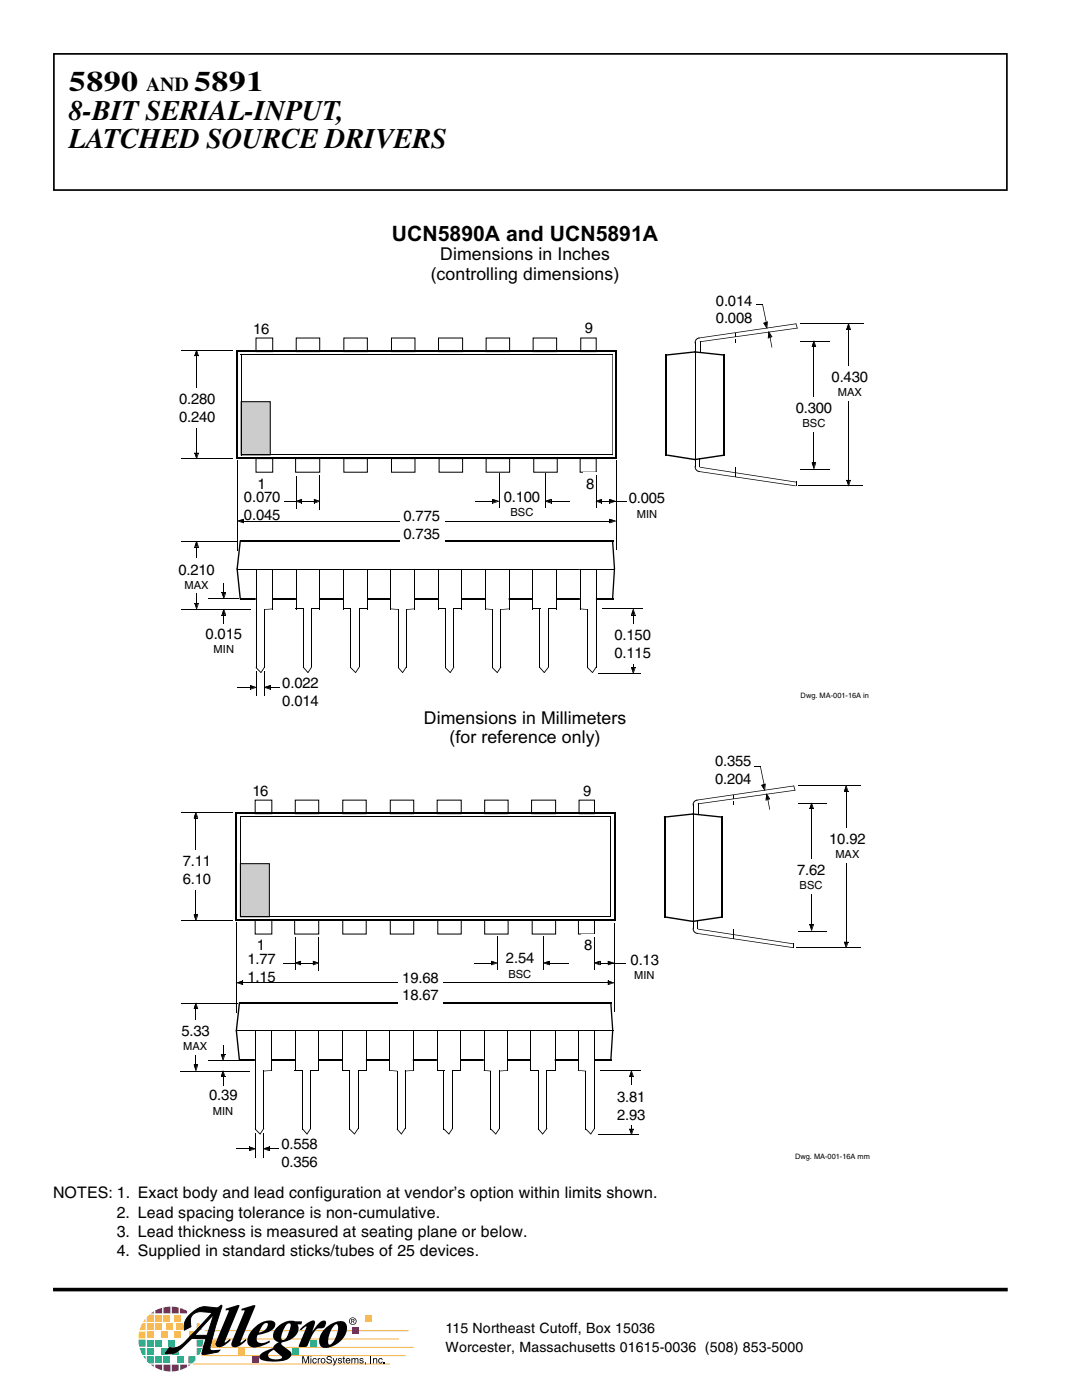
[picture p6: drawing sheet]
<svg xmlns="http://www.w3.org/2000/svg" width="216mm" height="279mm" viewBox="0 0 216 279" stroke-linecap="round" stroke-linejoin="round" font-family="sans-serif">
<path d="M10.8 10.8h190.1v27.1h-190.1z" fill="none" stroke="#000" stroke-width=".34"/>
<path d="M10.6 257.4h190.5" fill="none" stroke="#000" stroke-width=".72" stroke-linecap="butt"/>
<path d="M38.6 272.2h39.2M40.2 270.6h40.7M40.9 268.9h41.6" fill="none" stroke="#fab23e" stroke-width=".2"/>
<path d="M37.6 272.3h.5l-.5 .4z" fill="#633387"/>
<path d="M29 263.2v.6h-.4z" fill="#ed6a38"/>
<path d="M28.4 264h.6v1.4h-1.1z" fill="#fab23e"/>
<path d="M27.8 265.7h1.2v1.4h-1.4z" fill="#fff200"/>
<path d="M27.6 267.4h1.4v1.4h-1.2z" fill="#50b658"/>
<path d="M27.8 269h1.2v1.4h-.6z" fill="#00a4c8"/>
<path d="M28.6 270.7h.4v.6z" fill="#007ac1"/>
<path d="M30.1 262.1l.6-.4v.4z" fill="#e30055"/>
<path d="M29.3 262.9l.5-.5h.9v1.4h-1.4z" fill="#ed6a38"/>
<path d="M29.3 264h1.4v1.4h-1.4z" fill="#fab23e"/>
<path d="M29.3 265.7h1.4v1.4h-1.4z" fill="#fff200"/>
<path d="M29.3 267.4h1.4v1.4h-1.4z" fill="#50b658"/>
<path d="M29.3 269h1.4v1.4h-1.4z" fill="#00a4c8"/>
<path d="M29.3 270.7h1.4v1.4h-.9l-.5-.5z" fill="#007ac1"/>
<path d="M30.1 272.3h.6v.5z" fill="#633387"/>
<path d="M31 261.6l1.4-.6v1.1h-1.4z" fill="#e30055"/>
<path d="M31 262.4h1.4v1.4h-1.4z" fill="#ed6a38"/>
<path d="M31 264h1.4v1.4h-1.4z" fill="#fab23e"/>
<path d="M32.2 265.7h1.3v1.4h-1.3z" fill="#fff200"/>
<path d="M31 267.4h1.4v1.4h-1.4z" fill="#50b658"/>
<path d="M32.2 269h1.3v1.4h-1.3z" fill="#00a4c8"/>
<path d="M31 270.7h1.4v1.4h-1.4z" fill="#007ac1"/>
<path d="M31 272.3h1.4v1.2l-1.4-.6z" fill="#633387"/>
<path d="M32.6 260.9l1.4-.1v1.3h-1.4z" fill="#e30055"/>
<path d="M32.6 262.4h1.4v1.4h-1.4z" fill="#ed6a38"/>
<path d="M33.1 264h1.4v1.4h-1.4z" fill="#fab23e"/>
<path d="M34.6 265.7h1.4v1.4h-1.4z" fill="#fff200"/>
<path d="M33.5 267.4h1.4v1.4h-1.4z" fill="#50b658"/>
<path d="M34.3 269h1.4v1.4h-1.4z" fill="#00a4c8"/>
<path d="M32.6 270.7h1.4v1.4h-1.4z" fill="#007ac1"/>
<path d="M32.6 272.3h1.4v1.4l-1.4-.2z" fill="#633387"/>
<path d="M34.3 260.8l1.4 .2v1.1h-1.4z" fill="#e30055"/>
<path d="M34.8 262.4h1.4v1.4h-1.4z" fill="#ed6a38"/>
<path d="M37.7 265.7h1.4v1.4h-1.4z" fill="#fff200"/>
<path d="M35.3 270.7h1.4v1.4h-1.4z" fill="#007ac1"/>
<g fill="#633387">
<path d="M34.3 272.3h1.4v1.2l-1.4 .2z"/>
<path d="M35.9 272.3h1.4v.5l-1.4 .6z"/>
</g>
<path d="M35.1 264h1.4v1.4h-1.4z" fill="#fab23e"/>
<path d="M37.6 270.7h1.4a1.34 1.34 0 0 1-.6 1.4h-.8z" fill="#007ac1"/>
<path d="M39.3 264h.4l.6 1.4h-1z" fill="#fab23e"/>
<path d="M39.3 267.4h1.3l-.2 1.4h-1.1z" fill="#50b658"/>
<path d="M39.3 269h1l-.6 1.4h-.4z" fill="#00a4c8"/>
<path d="M35.9 261l1.4 .6v.5h-1.4z" fill="#e30055"/>
<path d="M42.1 267.4h1.4v1.4h-1.4z" fill="#fff200"/>
<path d="M50.3 270.7h1.4v1.4h-1.4z" fill="#e30055"/>
<path d="M58.3 269h1.4v1.4h-1.4z" fill="#50b658"/>
<path d="M61.9 267.3h1.4v1.4h-1.4z" fill="#00a4c8"/>
<path d="M72.8 262.4h1.4v1.4h-1.4z" fill="#ed6a38"/>
<path d="M47.5 269h1.4v1.4h-1.4z" fill="#fab23e"/>
<g fill="#000">
<path d="M45 261.2l2.4-.7h.3l.1 .1-3 7.3 .3-.1 .8-.6 .1 .3-1.2 1a1.16 1.16 0 0 1-1.8 0v-.5l2.6-6.2v-.3h-.5zM48.2 261.2l2.4-.7 .4 .1-3 7.3h.3l.7-.7 .2 .3-1.5 1.1a1.13 1.13 0 0 1-1.5 0l.1-.8 2.5-6-.1-.3-.5 .1zM50.6 265.1a3.8 3.8 0 0 1 4-1.4 1.08 1.08 0 0 1-.4 1.8l-1 .5-1.8 .4 .2-.5a1.7 1.7 0 0 0 1.8-1.8 1.39 1.39 0 0 0-1.4 1.1 3.6 3.6 0 0 0-.7 2.4 1.7 1.7 0 0 0 2.4 0l.1-.1 .1 .3a5.9 5.9 0 0 1-3.5 1.1 1.37 1.37 0 0 1-.9-2.1l.4-.8zM55.1 265l.8-.7 1.1-.5 .3-.1 .1 .5a4.5 4.5 0 0 0-1.2 3l.1 .2a.88 .88 0 0 0 1.1-.9l.6-2-.1-.3h-.5l-.1-.5 .8-.1 2.2 .1-.2 .6h-.7a2.11 2.11 0 0 1-1 2.8l-1 .5-1.2 .4a.54 .54 0 0 0 .4 .7l1.5 1.3a1.54 1.54 0 0 1-1.6 1.6 8.6 8.6 0 0 1-4.5-.3l-.2-.2a1.34 1.34 0 0 1 1.2-1.5l1.5-.6 .1 .4-.3 .1a1.1 1.1 0 0 0-.7 1.3 2.25 2.25 0 0 0 2.7 .2 .97 .97 0 0 0-.8-.8l-.3-.3a.92 .92 0 0 1-.4-1.5l.8-.5a1.45 1.45 0 0 1-.8-2.5zM59.8 265.3a4.3 4.3 0 0 1 2.9-1.7l.1 .5-.6 1.7a4.8 4.8 0 0 1 2.4-2.3l.3 .1a1.07 1.07 0 0 1-.2 1.2 1.07 1.07 0 0 1-1.2 .3 3.5 3.5 0 0 0-1.6 2.2l-.2 .4a1.34 1.34 0 0 1-2.1 1l1.6-3.9-.2-.1-.9 .8zM60.3 270.7h.3l.4 1.2 .4-1.2h.3v1.4h-.2v-1.2l-.4 1.2h-.2l-.4-1.2v1.2h-.2zM62.5 271.1h.5l.2 .3-.2-.2a.35 .35 0 0 0-.5 .4 .35 .35 0 0 0 .4 .3l.3-.2v.2a.44 .44 0 0 1-.8 0v-.6zM63.4 271h.2v.2l.3-.2v.2l-.3 .1v.8h-.2zM65.4 270.7h.6l.2 .4-.5-.3-.3 .2 .7 .4a.53 .53 0 0 1-.2 .7 .53 .53 0 0 1-.8-.3v-.2h.2a.37 .37 0 0 0 .4 .4 .37 .37 0 0 0 .3-.4l-.8-.3v-.5zM66.4 271h.2l.2 .9 .3-.9h.2l-.3 .8a.63 .63 0 0 1-.5 .7v-.2h.2l.1-.2zM64.8 265.2l1-.8 1.2-.6 .1 .5a4.2 4.2 0 0 0-1.5 4 1.76 1.76 0 0 0 1.4-1.4l.4-1.2a.94 .94 0 0 0-.3-1.4l-.1-.5a1.51 1.51 0 0 1 2.2 .9 4.4 4.4 0 0 1-4.8 4.2 1.69 1.69 0 0 1-.5-2.2zM67.5 271.2l.3-.2 .4 .2-.1 .1-.3-.1-.2 .1 .6 .4-.1 .4h-.5l-.2-.2v-.1l.4 .2 .3-.2-.6-.3z"/>
<path d="M68.5 270.8h.2v.2h.1v.2h-.1v.7l.1 .2-.3-.1v-.8h-.1zM70.1 271h.2v.2l.3-.2 .3 .2 .4-.2 .2 .4v.7h-.2v-.7l-.1-.2-.3 .1v.8h-.2v-.7l-.1-.2-.3 .1v.8h-.2zM71.8 271.2l.3-.2 .4 .2-.1 .1-.3-.1-.2 .1 .6 .4-.1 .4h-.5l-.2-.2v-.1l.5 .2 .2-.2-.6-.3zM72.8 271.9h.2v.4l-.2 .1 .1-.3zM73.9 270.7h.2v1.4h-.2zM74.4 271h.2v.2a.39 .39 0 0 1 .6 0l.1 .9h-.2v-.8l-.2-.1-.2 .1-.1 .8h-.2zM75.7 271.1h.5l.2 .3-.3-.2a.35 .35 0 0 0-.4 .4 .35 .35 0 0 0 .4 .3l.3-.2-.1 .2a.44 .44 0 0 1-.8 0v-.6zM76.6 271.9h.2v.2h-.2z"/>
<path d="M61.9 271v1.1h.2v-1.1zM61.9 270.7v.2h.2v-.2z"/>
<path d="M64 271.6a.52 .52 0 0 0 1 0 .52 .52 0 0 0-1 0zM64.3 271.2a.35 .35 0 0 1 .5 .4 .35 .35 0 0 1-.5 .3l-.1-.3z"/>
<path d="M69.2 271.1a.54 .54 0 0 0-.2 .7 .54 .54 0 0 0 .7 .2l.2-.2-.4 .2-.3-.4h.7v-.3l-.2-.2zM69.3 271.2h.3l.1 .3h-.5z"/>
</g>
<path d="M40.9 265.6h40.6M41.1 267.2h38.5" fill="none" stroke="#fab23e" stroke-width=".2"/>
<path d="M42.6 262.3l-1.3 4.2h-2.5zM37.7 262.6a3.2 3.2 0 0 0-.9 2.9l1.3-.7a2.15 2.15 0 0 1 1.5-3l2.8 .2-5.6 5.9-1.1 .8a3 3 0 0 1-1.9 .2l-.8 1.2a3.2 3.2 0 0 0 3.3-1.1l2-1.9 2.8 .1-.8 3 .6 .1 2.6-.5 .4-.3h-1.7l-.3-.3 1.1-4.5 1.3-4.1-.2-.1-.9 .5-1.2-.1a4.3 4.3 0 0 0-4.3 1.7z" fill-rule="evenodd" fill="#000"/>
<path d="M37.7 262.6a4.6 4.6 0 0 1 4.3-1.7l1.2 .1 .9-.5 .2 .1-1.3 4.1-1.1 4.5 .3 .3h1.7l-.4 .3-2.6 .5-.6-.1 .8-3-2.8-.1-2 1.9a3.2 3.2 0 0 1-3.3 1.1l.8-1.2a3 3 0 0 0 3-1l5.6-5.9-2.4-.2a1.95 1.95 0 0 0-2 2.6l.1 .4-1.3 .7a3.2 3.2 0 0 1 .9-2.9zM42.6 262.3l-1.3 4.2h-2.5z" fill="none" stroke="#000" stroke-width=".2"/>
<path d="M70.3 264.9h1.4v1.4h-1.4z" fill="#633387"/>
<g fill="#000">
<path d="M152.4 64.4l.7-.2-.1 1.2zM153.3 66.2l.7 1-.8 .2zM162.4 68l.3 1.1h-.7zM162 92.3h.7l-.3 1.1z"/>
<path d="M69.6 263.7a.75 .75 0 0 0 1.5 0 .75 .75 0 0 0-1.5 0zM69.8 263.7a.61 .61 0 0 1 1.2 0 .61 .61 0 0 1-1.2 0zM70.1 263.2v.9h.1v-.4l.6 .4-.3-.4h.2v-.4zM70.2 263.3l.3 .1v.2h-.3z" fill-rule="evenodd"/>
</g>
<path d="M133 70.7v20.3M144.5 70.7v20.3" fill="none" stroke="#000" stroke-width=".25"/>
<path d="M138.7 68.4v24.8M139.7 68.1v2.3M159.8 68.1h5.8M162.4 69.1v23.4M159.8 93.7h5.8" fill="none" stroke="#000" stroke-width=".2"/>
<g fill="#000">
<path d="M132.9 70.7l5.9-.6v.3l-5.7 .6h-.2zM138.5 70.1l6.1 .6v.3l-6.1-.6zM146.7 67.8h.1v.6h-.1zM146.7 66.4h.1v.8h-.1zM150.9 60.6h1.3v.1h-1.3zM152.1 60.7h.1l.8 3.7h-.2zM152.4 64.4h.1l.6 1.1h-.1zM152.4 64.4l.4-.1v.1l-.3 .2zM152.7 64.3l.5-.1v.1l-.4 .1zM153.1 64.2l.1 .1-.1 1.2h-.1zM153.3 66.2l.2 .1-.2 1.2h-.1zM153.3 66.2h.2l.6 1.1h-.1z"/>
<path d="M153.6 67.3h.1l.4 2.1h-.1zM153.2 67.4l.5-.1v.1l-.4 .1zM153.6 67.3l.5-.1v.1l-.4 .1zM139.4 67.4l19.5-2.8v.1l-19.4 2.8zM158.8 64.6h.1l.2 .9h-.1zM139.6 68.1l19.5-2.7v.1l-19.3 2.8zM162 69.1h.5v.1h-.5zM162.4 68l.1 .1-.4 1.1h-.1zM162.4 69.1h.4v.1h-.4zM162.4 68h.1l.3 1.2h-.1zM133.1 90.7l5.7 .9v.2l-5.7-.8zM139.5 91.6h.1v1.6h-.1z"/>
<path d="M139.5 94.1l19.3 2.8v.1l-19.3-2.8zM139.6 93.2l19.3 3v.1l-19.3-3zM138.5 91.6l6.1-.9v.3l-5.8 .8h-.3zM146.7 93.3h.1v1.1h-.1zM146.7 94.3h.1v1h-.1zM158.8 96.2h.1v.8h-.1zM162 92.3h.1l.4 1.3h-.1zM162 92.3h.5v.2h-.5zM162.4 92.3h.4v.2h-.4zM162.7 92.3l.1 .2-.3 1.1h-.1z"/>
</g>
<path d="M158 79.2h8.9v7h-8.9z" fill-rule="evenodd" fill="#fff"/>
<path d="M139.6 67.5a.86 .86 0 0 0-.8 1.1M159.6 64.6h12.6M169.3 65.7v30.2M138.8 92.9l-.1 .1a.93 .93 0 0 0 .9 1.1M159.4 97h12.8" fill="none" stroke="#000" stroke-width=".2"/>
<path d="M169.3 64.6l.3 1.1h-.7zM168.9 95.8h.7l-.3 1.1z" fill="#000"/>
<path d="M168.9 65.7h.5v.1h-.5zM169.3 64.6l.1 .1-.4 1.1h-.1zM169.3 65.7h.5v.1h-.5zM169.3 64.6h.1l.4 1.2h-.2zM168.9 95.8h.1l.4 1.2h-.1zM168.9 95.8h.5v.1h-.5zM169.3 95.8h.5v.1h-.5zM169.6 95.8l.2 .1-.4 1.1h-.1z" fill="#000"/>
<path d="M165.2 73.1h8.9v6.9h-8.9z" fill-rule="evenodd" fill="#fff"/>
<path d="M48.1 80.1h5.9v10.7h-5.9z" fill="#ccc"/>
<g fill="none" stroke="#000" stroke-width=".2">
<path d="M48.1 70.8h74.1M48.1 70.9v19.9M51.1 67.5h3.3v2.7h-3.3zM59.1 67.5h4.7v2.7h-4.7zM68.6 67.5h4.7v2.7h-4.7zM97 67.5h4.7v2.7h-4.7zM106.4 67.5h4.7v2.7h-4.7zM115.9 67.5h3.1v2.7h-3.1zM122.2 70.9v19.9M47.4 91.8v18.2M48.1 90.8h74.1M48.1 80.2h5.8v10.6h-5.8z"/>
<path d="M51.1 91.5h3.3v2.7h-3.3zM59 91.5h4.8v2.7h-4.8zM59.1 94.9v6.6M63.8 94.9v6.8M68.6 91.5h4.7v2.7h-4.7zM97 91.5h4.7v2.7h-4.7zM99.6 94.5v6.8M106.5 91.5h4.7v2.7h-4.7zM108.8 94.5v6.8M115.8 91.5h3.2v2.7h-3.2zM122.9 92v17.7M36.2 108.1h11.4"/>
<path d="M41.6 119.5h6.1M47.3 113.6h75.4M36.1 121.6h13.9M119.4 134.4h8.4M120.1 121.5h8.1"/>
</g>
<path d="M47.2 70.1h75.8M47.3 70v21.6M123 70v21.6M47.2 91.5h75.8M47.9 108h74.5M47.9 119.5h74.5" fill="none" stroke="#000" stroke-width=".25"/>
<path d="M47.2 113.4h.2l.7 6.2h-.3zM47.8 107.9h.3v.2l-.7 5.6h-.2zM122.1 107.9h.3l.3 5.7h-.2zM122.5 113.4h.2v.3l-.3 5.9h-.3z" fill="#000"/>
<path d="M51 113.6h3.4v7.9l-1.6 .1v11.5l-.8 1.1-1-1z" fill-rule="evenodd" fill="#fff"/>
<path d="M51 113.6h3.5M51.1 113.6v19.7M54.4 113.6v8M52.8 121.6v11.6" fill="none" stroke="#000" stroke-width=".2"/>
<path d="M54.4 113.6l.1 .1zM51 133.2l1.1 1.1zM52.8 133.1l.1 .1-.9 1.1zM52.8 121.6l1.7-.1v.1l-1.6 .1z" fill="#000"/>
<path d="M96.8 113.6h4.7v7.9l-1.6 .1v11.5l-.7 1.1-1-1v-11.6l-1.4-.1z" fill-rule="evenodd" fill="#fff"/>
<path d="M96.8 113.6h4.8M96.9 113.6v8M101.6 113.6v8M98.2 121.6v11.7M100 121.6v11.6" fill="none" stroke="#000" stroke-width=".2"/>
<path d="M101.5 113.6l.1 .1zM96.8 121.5l1.5 .1v.1l-1.5-.1zM98.2 133.2l1.1 1.1zM99.9 133.1l.1 .1-.8 1.1zM99.9 121.6l1.7-.1v.1l-1.6 .1z" fill="#000"/>
<path d="M106.2 113.6h4.8v7.9h-1.6v11.6l-.9 1.1-.8-1v-11.7h-1.5z" fill-rule="evenodd" fill="#fff"/>
<path d="M106.2 113.6h4.9M106.3 113.6v8M111.1 113.6v8M107.7 121.5v11.8M109.5 121.5v11.7" fill="none" stroke="#000" stroke-width=".2"/>
<path d="M111 113.6l.1 .1zM106.2 121.5h1.6v.1h-1.6zM107.7 133.2l1 1.1zM109.4 133.1l.1 .1-1 1.1zM109.4 121.5h1.7v.1h-1.7z" fill="#000"/>
<path d="M68.5 113.6h4.7v7.9h-1.6v11.6l-.7 1.1-1-1v-11.7h-1.4z" fill-rule="evenodd" fill="#fff"/>
<path d="M68.5 113.6h4.9M68.6 113.6v8M73.3 113.6v8M70 121.5v11.8M71.7 121.5v11.7" fill="none" stroke="#000" stroke-width=".2"/>
<path d="M73.2 113.6l.2 .1zM68.5 121.5h1.5v.1h-1.5zM69.9 133.2l1.1 1.1zM71.6 133.1l.2 .1-.9 1.1zM71.6 121.5h1.8v.1h-1.8z" fill="#000"/>
<path d="M59 113.6h4.7v7.9h-1.6v11.6l-.7 1.1-.9-1v-11.7h-1.5z" fill-rule="evenodd" fill="#fff"/>
<path d="M59 113.6h4.9M59.1 113.6v8M63.8 113.6v8M60.6 121.5v11.8M62.2 121.5v11.7" fill="none" stroke="#000" stroke-width=".2"/>
<path d="M63.7 113.6l.2 .1zM59 121.5h1.6v.1h-1.6zM60.5 133.2l1 1.1zM62.1 133.1l.2 .1-.9 1.1zM62.1 121.5h1.8v.1h-1.8z" fill="#000"/>
<path d="M87.4 113.6h4.7v7.9h-1.6v11.6l-.7 1.1-1-1v-11.7h-1.4z" fill-rule="evenodd" fill="#fff"/>
<path d="M87.4 113.6h4.8M87.5 113.6v8M92.2 113.6v8M51.1 134v4.9M52.8 134v4.9M88.9 121.5v11.8M90.6 121.5v11.7" fill="none" stroke="#000" stroke-width=".2"/>
<path d="M92.1 113.6l.1 .1zM87.4 121.5h1.5v.1h-1.5zM88.8 133.2l1.1 1.1zM90.5 133.1l.1 .1-.8 1.1zM90.5 121.5h1.7v.1h-1.7z" fill="#000"/>
<path d="M116.4 94.3h3.2v4.3h-3.2z" fill-rule="evenodd" fill="#fff"/>
<path d="M36.2 69.9h10.4M39.2 71v19.5M36.2 91.5h10.4M39.2 109.1v11.4M56.7 100h2.6M60.2 100h2.5M121.9 100h3.2M47.3 137.2h2.7M126.4 122.7v10.6" fill="none" stroke="#000" stroke-width=".2"/>
<g fill="#000">
<path d="M39.2 69.9l.3 1.1h-.7zM38.8 90.4h.7l-.3 1.1zM59 100l1.2-.4v.7zM62.6 99.6l1.1 .4-1.1 .3zM118.9 100l1.1-.4v.7zM121.6 99.6l1.1 .4-1.1 .3zM39.2 108l.3 1.1h-.7zM44.2 118.2h.8l-.4 1.2zM38.8 120.3h.7l-.3 1.2zM44.6 121.6l.4 1.1h-.8zM49.9 136.8l1.1 .3-1.1 .4zM52.8 137.1l1.1-.3v.7z"/>
<path d="M126.3 121.6l.4 1.1h-.8zM125.9 133.2h.8l-.4 1.1z"/>
</g>
<g fill="#000">
<path d="M38.8 71h.5v.1h-.5zM39.2 69.9l.1 .1-.4 1.1h-.1zM39.2 71h.5v.1h-.5zM39.2 69.9h.1l.4 1.2h-.2zM38.8 90.4h.1l.4 1.2h-.1zM38.8 90.4h.5v.1h-.5zM39.2 90.4h.5v.1h-.5zM39.5 90.4l.2 .1-.4 1.1h-.1zM59 100l1.3 .3v.2l-1.3-.4zM60.2 100h.1v.5h-.1zM60.2 99.6h.1v.5h-.1zM59 100l1.3-.4v.1l-1.1 .4z"/>
<path d="M62.6 100h.1v.5h-.1zM62.6 99.6h.1v.5h-.1zM62.6 99.6l1.3 .4v.1l-1.3-.4zM62.6 100.3l1.3-.3v.1l-1.2 .4zM118.9 100l1.2 .3v.2l-1.2-.4zM120 100h1.7v.1h-1.7zM120 100h.1v.5h-.1zM120 99.6h.1v.5h-.1zM118.9 100l1.2-.4v.1l-1.1 .4zM121.6 100h.1v.5h-.1zM121.6 99.6h.1v.5h-.1zM121.6 99.6l1.3 .4v.1l-1.3-.4z"/>
<path d="M121.6 100.3l1.3-.3v.1l-1.2 .4zM38.8 109.1h.5v.1h-.5zM39.2 108l.1 .1-.4 1.1h-.1zM39.2 109.1h.5v.1h-.5zM39.2 108h.1l.4 1.2h-.2zM44.2 118.2h.2l.3 1.3h-.1zM44.2 118.2h.5v.2h-.5zM44.6 116.5h.1v1.9h-.1zM44.6 118.2h.5v.2h-.5zM45 118.2l.1 .2-.4 1.1h-.1zM38.8 120.3h.1l.4 1.3h-.1zM38.8 120.3h.5v.2h-.5z"/>
<path d="M39.2 120.3h.5v.2h-.5zM39.5 120.3l.2 .2-.4 1.1h-.1zM44.2 122.7h.5v.1h-.5zM44.6 122.7h.1v1.8h-.1zM44.6 121.6l.1 .1-.3 1.1h-.2zM44.6 122.7h.5v.1h-.5zM44.6 121.6h.1l.4 1.2h-.1zM49.9 136.8l1.2 .3v.2l-1.2-.4zM49.9 136.8h.1v.5h-.1zM49.9 137.1h.1v.5h-.1zM49.9 137.5l1.2-.4v.2l-1.1 .3zM52.8 137.1l1.2 .4v.1l-1.2-.3z"/>
<path d="M53.9 137.1h1.8v.2h-1.8zM53.9 137.1h.1v.5h-.1zM53.9 136.8h.1v.5h-.1zM52.8 137.1l1.2-.3v.1l-1.1 .4zM125.9 122.7h.5v.1h-.5zM125.9 133.2h.2l.3 1.2h-.1zM125.9 133.2h.5v.1h-.5zM126.3 121.6l.1 .1-.3 1.1h-.2zM126.3 122.7h.5v.1h-.5zM126.3 121.6h.1l.4 1.2h-.1zM126.3 133.2h.5v.1h-.5zM126.7 133.2l.1 .1-.4 1.1h-.1z"/>
</g>
<g fill="#fff">
<path d="M35 77.4h8.9v7.9h-8.9z" fill-rule="evenodd"/>
<path d="M34.9 111.5h8.8v6.9h-8.8z" fill-rule="evenodd"/>
<path d="M121.9 124.5h8.9v7.9h-8.9z" fill-rule="evenodd"/>
<path d="M115.7 113.6h3.2v19.5l-.7 1.1-1-1v-11.6l-1.5-.1z" fill-rule="evenodd"/>
</g>
<path d="M48.6 104h73.1M94.8 100h3.6M109.9 100h3.8M115.7 113.6h3.3M115.8 113.6v8M119 113.6v19.6M117.2 121.6v11.7" fill="none" stroke="#000" stroke-width=".2"/>
<g fill="#000">
<path d="M98.3 99.6l1.2 .4v.1l-1.2-.4zM98.3 99.6h.1v.5h-.1zM98.3 100h.1v.5h-.1zM98.3 100.3l1.2-.3v.1l-1.1 .4zM108.8 100l1.2 .3v.2l-1.2-.4zM109.9 100h.1v.5h-.1zM109.9 99.6h.1v.5h-.1zM108.8 100l1.2-.4v.1l-1.1 .4zM47.4 103.9l1.3 .4v.1l-1.3-.3zM48.6 103.9h.1v.5h-.1zM48.6 103.6h.1v.5h-.1zM47.4 103.9l1.3-.3v.1l-1.1 .4z"/>
<path d="M118.9 113.6l.1 .1zM121.6 103.9h.1v.5h-.1zM121.6 103.6h.1v.5h-.1zM121.6 103.6l1.3 .3v.2l-1.3-.4zM121.6 104.3l1.3-.4v.2l-1.2 .3zM115.7 121.5l1.6 .1v.1l-1.6-.1zM117.2 133.2l1.1 1.1zM118.9 133.1l.1 .1-.8 1.1z"/>
</g>
<path d="M98.3 99.6l1.1 .4-1.1 .3zM108.8 100l1.1-.4v.7zM47.4 103.9l1.2-.3v.7zM121.6 103.6l1.1 .3-1.1 .4z" fill="#000"/>
<path d="M79.8 100.7h8.9v7.9h-8.9z" fill-rule="evenodd" fill="#fff"/>
<path d="M78.1 67.5h4.7v2.7h-4.7zM87.5 67.5h4.8v2.7h-4.8zM78.1 91.5h4.7v2.7h-4.7zM87.6 91.5h4.7v2.7h-4.7z" fill="none" stroke="#000" stroke-width=".2"/>
<path d="M77.9 113.6h4.7v7.9l-1.6 .1v11.5l-.7 1.1-.9-1v-11.6l-1.5-.1z" fill-rule="evenodd" fill="#fff"/>
<path d="M119 94.8v6.5M77.9 113.6h4.8M78 113.6v8M82.7 113.6v8M79.5 121.6v11.7M81.1 121.6v11.6M138.3 160.6v24.8M139.3 160.4v2.2M159.3 160.3h5.8M162 161.3v23.3M159.3 185.9h5.8" fill="none" stroke="#000" stroke-width=".2"/>
<g fill="#000">
<path d="M82.6 113.6l.1 .1zM77.9 121.5l1.6 .1v.1l-1.6-.1zM79.4 133.2l1 1.1zM81 133.1l.1 .1-.8 1.1zM81 121.6l1.7-.1v.1l-1.6 .1zM146.3 160h.1v.6h-.1zM146.3 158.6h.1v.8h-.1zM150.4 152.8h1.4v.2h-1.4zM151.7 153h.1l.7 3.7h-.1zM151.9 156.7h.1l.7 1.1h-.2zM151.9 156.7l.5-.2v.2l-.4 .1zM152.3 156.5l.5-.1v.1l-.4 .2z"/>
<path d="M152.7 156.4l.1 .1-.1 1.3h-.2zM152.9 158.4l.1 .1-.1 1.2h-.1zM152.9 158.4h.1l.6 1.1h-.1zM153.2 159.5h.1l.3 2.1h-.1zM152.8 159.6l.5-.1v.1l-.4 .1zM153.2 159.5l.4-.1v.1l-.3 .1zM139 159.6l19.4-2.8v.1l-19.3 2.8zM158.3 156.8h.1l.3 1h-.1zM139.2 160.4l19.5-2.7v.1l-19.3 2.7zM132.5 162.9l5.9-.6v.3l-5.7 .6h-.2zM138.1 162.3l6.1 .6v.3l-6.1-.6zM161.5 161.3h.5v.2h-.5z"/>
<path d="M161.9 160.2l.1 .2-.4 1.1h-.1zM161.9 161.3h.5v.2h-.5zM161.9 160.2h.1l.4 1.3h-.1zM132.7 182.9l5.7 .9v.2l-5.7-.9zM139.1 183.8h.1v1.6h-.1zM139.1 186.2l19.2 2.9v.1l-19.2-2.9zM139.2 185.4l19.2 2.9v.1l-19.2-2.9zM138.1 183.8l6.1-.9v.2l-5.8 .9h-.3zM146.3 185.5h.1v1.1h-.1zM146.3 186.5h.1v1h-.1zM158.3 188.3h.1v.9h-.1zM161.5 184.5h.1l.4 1.2h-.1z"/>
<path d="M161.5 184.5h.5v.1h-.5zM161.9 184.5h.5v.1h-.5zM162.3 184.5l.1 .1-.4 1.1h-.1z"/>
</g>
<path d="M132.6 162.9v20.2M144 162.9v20.2" fill="none" stroke="#000" stroke-width=".25"/>
<path d="M151.9 156.7l.8-.3-.2 1.3zM152.9 158.4l.6 1-.7 .2zM161.9 160.2l.4 1.1h-.8zM161.5 184.5h.8l-.4 1.1z" fill="#000"/>
<path d="M158.3 171.4h7.3v6.9h-7.3z" fill-rule="evenodd" fill="#fff"/>
<path d="M139.2 159.7a.86 .86 0 0 0-.8 1.1M159.2 156.9h12.5M168.9 157.9v30.2M138.4 185.1l-.1 .1a.92 .92 0 0 0 .9 1.1M158.9 189.1h12.8" fill="none" stroke="#000" stroke-width=".2"/>
<path d="M168.8 156.8l.4 1.1h-.8zM168.4 188h.8l-.4 1.1z" fill="#000"/>
<path d="M168.4 157.9h.5v.1h-.5zM168.8 156.8l.1 .1-.4 1.1h-.1zM168.8 157.9h.5v.1h-.5zM168.8 156.8h.1l.4 1.2h-.1zM168.4 188h.1l.4 1.2h-.1zM168.4 188h.5v.1h-.5zM168.8 188h.5v.1h-.5zM169.2 188l.1 .1-.4 1.1h-.1z" fill="#000"/>
<path d="M164.7 165.3h8.9v6.9h-8.9z" fill-rule="evenodd" fill="#fff"/>
<path d="M47.9 172.3h5.9v10.7h-5.9z" fill="#ccc"/>
<g fill="none" stroke="#000" stroke-width=".2">
<path d="M50.9 159.7h3.3v2.7h-3.3zM58.9 159.7h4.7v2.7h-4.7zM68.4 159.7h4.7v2.7h-4.7zM96.7 159.7h4.7v2.7h-4.7zM106.1 159.7h4.8v2.7h-4.8zM115.5 159.7h3.1v2.7h-3.1zM47.9 163h74M48 163.1v19.9M48 172.4h5.7v10.6h-5.7zM121.8 163.1v19.9M47.2 184v18.1M47.9 183h74"/>
<path d="M50.9 183.7h3.3v2.7h-3.3zM58.8 183.7h4.8v2.7h-4.8zM58.9 187.1v6.5M63.6 187.1v6.8M68.4 183.7h4.7v2.7h-4.7zM96.7 183.7h4.7v2.7h-4.7zM99.3 186.7v6.8M106.2 183.7h4.7v2.7h-4.7zM108.5 186.7v6.8M115.4 183.7h3.2v2.7h-3.2zM122.6 184.1v17.8M36 213.8h13.9"/>
<path d="M36.1 200.2h11.3M41.5 211.7h6M47.2 205.7h75.2M119.8 213.6h8M119.4 226.4h8"/>
</g>
<path d="M47 162.3h75.6M47.2 162.2v21.6M122.6 162.2v21.6M47 183.6h75.6M47.8 200.1h74.2M47.8 211.6h74.2" fill="none" stroke="#000" stroke-width=".25"/>
<path d="M47 205.6h.3l.6 6.1h-.2zM47.7 200h.2v.3l-.6 5.5h-.3zM121.8 200h.2l.4 5.7h-.3zM122.1 205.6h.3v.2l-.4 5.9h-.2z" fill="#000"/>
<path d="M50.9 205.7h3.3v7.9l-1.6 .1v11.4l-.8 1.2-.9-1z" fill-rule="evenodd" fill="#fff"/>
<path d="M50.9 205.7h3.4M50.9 205.7v19.7M52.6 213.7v11.6M54.2 205.7v8" fill="none" stroke="#000" stroke-width=".2"/>
<path d="M52.6 213.7l1.7-.1v.1l-1.6 .1zM54.2 205.7l.1 .1zM50.9 225.3l1.1 1.1zM52.6 225.1l.1 .2-.9 1.1z" fill="#000"/>
<path d="M96.5 205.7h4.7v7.9l-1.6 .1v11.4l-.7 1.2-1-1v-11.6l-1.4-.1z" fill-rule="evenodd" fill="#fff"/>
<path d="M96.5 205.7h4.8M96.6 205.7v8M97.9 213.7v11.7M99.7 213.7v11.6M101.3 205.7v8" fill="none" stroke="#000" stroke-width=".2"/>
<path d="M96.5 213.6l1.5 .1v.1l-1.5-.1zM99.6 213.7l1.7-.1v.1l-1.6 .1zM101.2 205.7l.1 .1zM97.9 225.3l1.1 1.1zM99.6 225.1l.1 .2-.8 1.1z" fill="#000"/>
<path d="M105.9 205.7h4.8v7.9h-1.6v11.5l-.9 1.2-.8-1v-11.7h-1.5z" fill-rule="evenodd" fill="#fff"/>
<path d="M105.9 205.7h4.9M105.9 205.7v8M107.4 213.6v11.8M109.1 213.6v11.7M110.7 205.7v8" fill="none" stroke="#000" stroke-width=".2"/>
<path d="M105.9 213.6h1.6v.1h-1.6zM109.1 213.6h1.7v.1h-1.7zM110.7 205.7l.1 .1zM107.4 225.3l.9 1.1zM109.1 225.1l.1 .2-1 1.1z" fill="#000"/>
<path d="M68.3 205.7h4.7v7.9h-1.6v11.5l-.7 1.2-1-1v-11.7h-1.4z" fill-rule="evenodd" fill="#fff"/>
<path d="M68.3 205.7h4.8M68.4 205.7v8M69.8 213.6v11.8M71.5 213.6v11.7M73.1 205.7v8" fill="none" stroke="#000" stroke-width=".2"/>
<path d="M68.3 213.6h1.5v.1h-1.5zM71.4 213.6h1.7v.1h-1.7zM73 205.7l.1 .1zM69.7 225.3l1.1 1.1zM71.4 225.1l.1 .2-.8 1.1z" fill="#000"/>
<path d="M58.9 205.7h4.6v7.9h-1.6v11.5l-.7 1.2-.9-1v-11.7h-1.4z" fill-rule="evenodd" fill="#fff"/>
<path d="M58.9 205.7h4.8M58.9 205.7v8M60.4 213.6v11.8M62 213.6v11.7M63.6 205.7v8" fill="none" stroke="#000" stroke-width=".2"/>
<path d="M58.9 213.6h1.6v.1h-1.6zM61.9 213.6h1.8v.1h-1.8zM63.5 205.7l.2 .1zM60.3 225.3l1 1.1zM61.9 225.1l.2 .2-.9 1.1z" fill="#000"/>
<path d="M87.2 205.7h4.6v7.9h-1.6v11.5l-.7 1.2-1-1v-11.7h-1.3z" fill-rule="evenodd" fill="#fff"/>
<path d="M87.2 205.7h4.8M87.2 205.7v8M88.6 213.6v11.8M90.3 213.6v11.7M91.9 205.7v8M50.9 226.1v4.8M52.6 226.1v4.8" fill="none" stroke="#000" stroke-width=".2"/>
<path d="M87.2 213.6h1.4v.1h-1.4zM90.2 213.6h1.8v.1h-1.8zM91.8 205.7l.2 .1zM88.5 225.3l1.1 1.1zM90.2 225.1l.2 .2-.9 1.1z" fill="#000"/>
<path d="M116.1 186.5h3.2v4.3h-3.2z" fill-rule="evenodd" fill="#fff"/>
<path d="M36.1 162.1h10.3M39.1 163.2v19.5M36.1 183.7h10.3M56.5 192.2h2.6M60 192.2h2.5M121.5 192.2h3.2M39.1 201.3v11.3M126 214.8v10.6M47.2 229.3h2.7" fill="none" stroke="#000" stroke-width=".2"/>
<g fill="#000">
<path d="M39 162.1l.4 1.1h-.7zM38.7 182.5h.7l-.4 1.1zM58.9 192.1l1.1-.3v.7zM62.4 191.8l1.1 .3-1.1 .4zM118.6 192.1l1.1-.3v.7zM121.3 191.8l1.1 .3-1.1 .4zM39 200.1l.4 1.2h-.7zM38.7 212.5h.7l-.4 1.1zM44.1 210.4h.7l-.3 1.1zM44.5 213.7l.3 1.1h-.7zM125.9 213.7l.4 1.1h-.7zM49.7 228.8l1.2 .4-1.2 .4z"/>
<path d="M52.6 229.2l1.1-.4v.8zM125.6 225.3h.7l-.4 1.1z"/>
</g>
<g fill="#000">
<path d="M38.7 163.2h.5v.1h-.5zM39 162.1l.2 .1-.4 1.1h-.1zM39 163.2h.5v.1h-.5zM39 162.1h.2l.3 1.2h-.1zM38.7 182.5h.1l.4 1.3h-.2zM38.7 182.5h.5v.2h-.5zM39 182.5h.5v.2h-.5zM39.4 182.5l.1 .2-.3 1.1h-.2zM58.9 192.1l1.2 .4v.1l-1.2-.3zM60 192.1h.1v.5h-.1zM60 191.8h.1v.5h-.1zM58.9 192.1l1.2-.3v.1l-1.1 .4z"/>
<path d="M62.4 192.1h.1v.5h-.1zM62.4 191.8h.1v.5h-.1zM62.4 191.8l1.3 .3v.2l-1.3-.4zM62.4 192.5l1.3-.4v.2l-1.2 .3zM118.6 192.1l1.2 .4v.1l-1.2-.3zM119.7 192.1h1.7v.2h-1.7zM119.7 192.1h.1v.5h-.1zM119.7 191.8h.1v.5h-.1zM118.6 192.1l1.2-.3v.1l-1.1 .4zM121.3 192.1h.1v.5h-.1zM121.3 191.8h.1v.5h-.1zM121.3 191.8l1.2 .3v.2l-1.2-.4z"/>
<path d="M121.3 192.5l1.2-.4v.2l-1.1 .3zM38.7 201.3h.5v.1h-.5zM38.7 212.5h.1l.4 1.2h-.2zM38.7 212.5h.5v.1h-.5zM39 200.1l.2 .2-.4 1.1h-.1zM39 201.3h.5v.1h-.5zM39 200.1h.2l.3 1.3h-.1zM39 212.5h.5v.1h-.5zM39.4 212.5l.1 .1-.3 1.1h-.2zM44.1 210.4h.1l.4 1.2h-.1zM44.1 210.4h.5v.1h-.5zM44.1 214.8h.5v.1h-.5z"/>
<path d="M44.5 208.6h.1v1.9h-.1zM44.5 210.4h.4v.1h-.4zM44.5 214.8h.1v1.8h-.1zM44.5 213.7l.1 .1-.4 1.1h-.1zM44.5 214.8h.4v.1h-.4zM44.5 213.7h.1l.3 1.2h-.1zM44.8 210.4l.1 .1-.3 1.1h-.1zM125.6 214.8h.5v.1h-.5zM125.9 213.7l.2 .1-.4 1.1h-.1zM125.9 214.8h.5v.1h-.5zM125.9 213.7h.2l.3 1.2h-.1zM49.7 228.8l1.3 .4v.1l-1.3-.3z"/>
<path d="M49.7 228.8h.2v.5h-.2zM49.7 229.2h.2v.5h-.2zM49.7 229.6l1.3-.4v.1l-1.1 .4zM52.6 229.2l1.2 .4v.1l-1.2-.4zM53.7 229.2h1.8v.1h-1.8zM53.7 229.2h.1v.5h-.1zM53.7 228.8h.1v.5h-.1zM52.6 229.2l1.2-.4v.2l-1.1 .3zM125.6 225.3h.1l.4 1.2h-.2zM125.6 225.3h.5v.1h-.5zM125.9 225.3h.5v.1h-.5zM126.3 225.3l.1 .1-.3 1.1h-.2z"/>
</g>
<g fill="#fff">
<path d="M35.7 169.6h7.3v7.9h-7.3z" fill-rule="evenodd"/>
<path d="M35.5 203.6h7.2v6.9h-7.2z" fill-rule="evenodd"/>
<path d="M122.4 216.6h7.2v7.9h-7.2z" fill-rule="evenodd"/>
<path d="M115.4 205.7h3.2v19.4l-.8 1.2-1-1v-11.6l-1.4-.1z" fill-rule="evenodd"/>
</g>
<path d="M48.4 196.1h73M94.6 192.2h3.5M109.6 192.2h3.8M115.4 205.7h3.3M115.4 205.7v8M116.9 213.7v11.7M118.6 205.7v19.6" fill="none" stroke="#000" stroke-width=".2"/>
<g fill="#000">
<path d="M47.3 196.1l1.2 .3v.2l-1.2-.4zM48.4 196.1h.1v.5h-.1zM48.4 195.7h.1v.5h-.1zM47.3 196.1l1.2-.4v.1l-1.1 .4zM98 191.8l1.2 .3v.2l-1.2-.4zM98 191.8h.1v.5h-.1zM98 192.1h.1v.5h-.1zM98 192.5l1.2-.4v.2l-1.1 .3zM108.5 192.1l1.2 .4v.1l-1.2-.3zM109.6 192.1h.1v.5h-.1zM109.6 191.8h.1v.5h-.1zM108.5 192.1l1.2-.3v.1l-1.1 .4z"/>
<path d="M121.3 196.1h.1v.5h-.1zM121.3 195.7h.1v.5h-.1zM121.3 195.7l1.2 .4v.1l-1.2-.4zM121.3 196.4l1.2-.3v.1l-1.1 .4zM115.4 213.6l1.6 .1v.1l-1.6-.1zM118.6 205.7l.1 .1zM116.8 225.3l1.1 1.1zM118.6 225.1l.1 .2-.9 1.1z"/>
</g>
<path d="M47.3 196.1l1.1-.4v.7zM98 191.8l1.1 .3-1.1 .4zM108.5 192.1l1.1-.3v.7zM121.3 195.7l1.1 .4-1.1 .3z" fill="#000"/>
<path d="M79.5 192.9h8.9v7.9h-8.9z" fill-rule="evenodd" fill="#fff"/>
<path d="M77.9 159.7h4.7v2.7h-4.7zM87.2 159.7h4.8v2.7h-4.8zM77.9 183.7h4.7v2.7h-4.7zM87.4 183.7h4.6v2.7h-4.6z" fill="none" stroke="#000" stroke-width=".2"/>
<path d="M77.7 205.7h4.7v7.9l-1.6 .1v11.4l-.8 1.2-.8-1v-11.6l-1.5-.1z" fill-rule="evenodd" fill="#fff"/>
<path d="M118.6 187v6.5M77.7 205.7h4.8M77.8 205.7v8M79.2 213.7v11.7M80.8 213.7v11.6M82.4 205.7v8" fill="none" stroke="#000" stroke-width=".2"/>
<path d="M77.7 213.6l1.6 .1v.1l-1.6-.1zM80.8 213.7l1.7-.1v.1l-1.6 .1zM82.4 205.7l.1 .1zM79.2 225.3l1 1.1zM80.8 225.1l.1 .2-.9 1.1z" fill="#000"/>
<g font-size="5.6">
<text x="13.8" y="18.2">5890</text>
<text x="13.8" y="23.9">8-BIT SERIAL-INPUT,</text>
<text x="38.7" y="18.2">5891</text>
<text x="13.8" y="29.5">LATCHED SOURCE DRIVERS</text>
</g>
<text font-size="4.2" x="78.2" y="48.1">UCN5890A and UCN5891A</text>
<text font-size="4" x="29.2" y="18.2">AND</text>
<g font-size="3.5">
<text x="87.8" y="52">Dimensions in Inches</text>
<text x="85.9" y="55.9">(controlling dimensions)</text>
<text x="84.6" y="144.4">Dimensions in Millimeters</text>
<text x="89.7" y="148.3">(for reference only)</text>
</g>
<g font-size="3.2">
<text x="10.6" y="239.2">NOTES: 1. Exact body and lead configuration at vendor’s option within limits shown.</text>
<text x="23.3" y="243">2. Lead spacing tolerance is non-cumulative.</text>
<text x="23.3" y="246.8">3. Lead thickness is measured at seating plane or below.</text>
<text x="23.3" y="250.6">4. Supplied in standard sticks/tubes of 25 devices.</text>
</g>
<g font-size="3">
<text x="142.9" y="61">0.014</text>
<text x="142.9" y="64.6">0.008</text>
<text x="50.5" y="66.7">16</text>
<text x="116.7" y="66.5">9</text>
<text x="165.9" y="76.3">0.430</text>
<text x="35.7" y="80.6">0.280</text>
<text x="158.8" y="82.5">0.300</text>
<text x="35.7" y="84.2">0.240</text>
<text x="48.7" y="100.2">0.070</text>
<text x="51.4" y="97.5">1</text>
<text x="100.5" y="100.1">0.100</text>
<text x="116.9" y="97.5">8</text>
<text x="125.4" y="100.5">0.005</text>
<text x="48.7" y="103.8">0.045</text>
<text x="80.5" y="103.9">0.775</text>
<text x="80.5" y="107.5">0.735</text>
<text x="35.6" y="114.7">0.210</text>
<text x="41" y="127.5">0.015</text>
<text x="122.6" y="127.7">0.150</text>
<text x="122.6" y="131.3">0.115</text>
<text x="56.3" y="137.3">0.022</text>
<text x="56.3" y="140.8">0.014</text>
<text x="142.7" y="153">0.355</text>
<text x="50.4" y="158.9">16</text>
<text x="116.3" y="158.8">9</text>
<text x="142.7" y="156.5">0.204</text>
<text x="36.5" y="172.8">7.11</text>
<text x="165.5" y="168.5">10.92</text>
<text x="36.5" y="176.4">6.10</text>
<text x="159.1" y="174.6">7.62</text>
<text x="51.2" y="189.7">1</text>
<text x="116.6" y="189.7">8</text>
<text x="49.4" y="192.4">1.77</text>
<text x="49.4" y="196">1.15</text>
<text x="80.3" y="196.1">19.68</text>
<text x="101" y="192.3">2.54</text>
<text x="125.8" y="192.6">0.13</text>
<text x="80.3" y="199.7">18.67</text>
<text x="36.2" y="206.8">5.33</text>
<text x="41.7" y="219.6">0.39</text>
<text x="123.1" y="219.9">3.81</text>
<text x="123.1" y="223.4">2.93</text>
<text x="56.1" y="229.3">0.558</text>
<text x="56.1" y="232.9">0.356</text>
</g>
<g font-size="2.8">
<text x="88.9" y="266.1">115 Northeast Cutoff, Box 15036</text>
<text x="88.9" y="269.8">Worcester, Massachusetts 01615-0036 (508) 853-5000</text>
</g>
<g font-size="2.2">
<text x="167.2" y="79.1">MAX</text>
<text x="160.1" y="85.3">BSC</text>
<text x="101.9" y="102.9">BSC</text>
<text x="127.1" y="103.3">MIN</text>
<text x="36.8" y="117.5">MAX</text>
<text x="42.6" y="130.3">MIN</text>
<text x="166.7" y="171.3">MAX</text>
<text x="159.6" y="177.5">BSC</text>
<text x="101.5" y="195.1">BSC</text>
<text x="126.6" y="195.5">MIN</text>
<text x="36.6" y="209.6">MAX</text>
<text x="42.5" y="222.4">MIN</text>
</g>
<g font-size="1.5">
<text x="159.8" y="139.2">Dwg. MA-001-16A in</text>
<text x="158.7" y="231.3">Dwg. MA-001-16A mm</text>
</g>
</svg>
